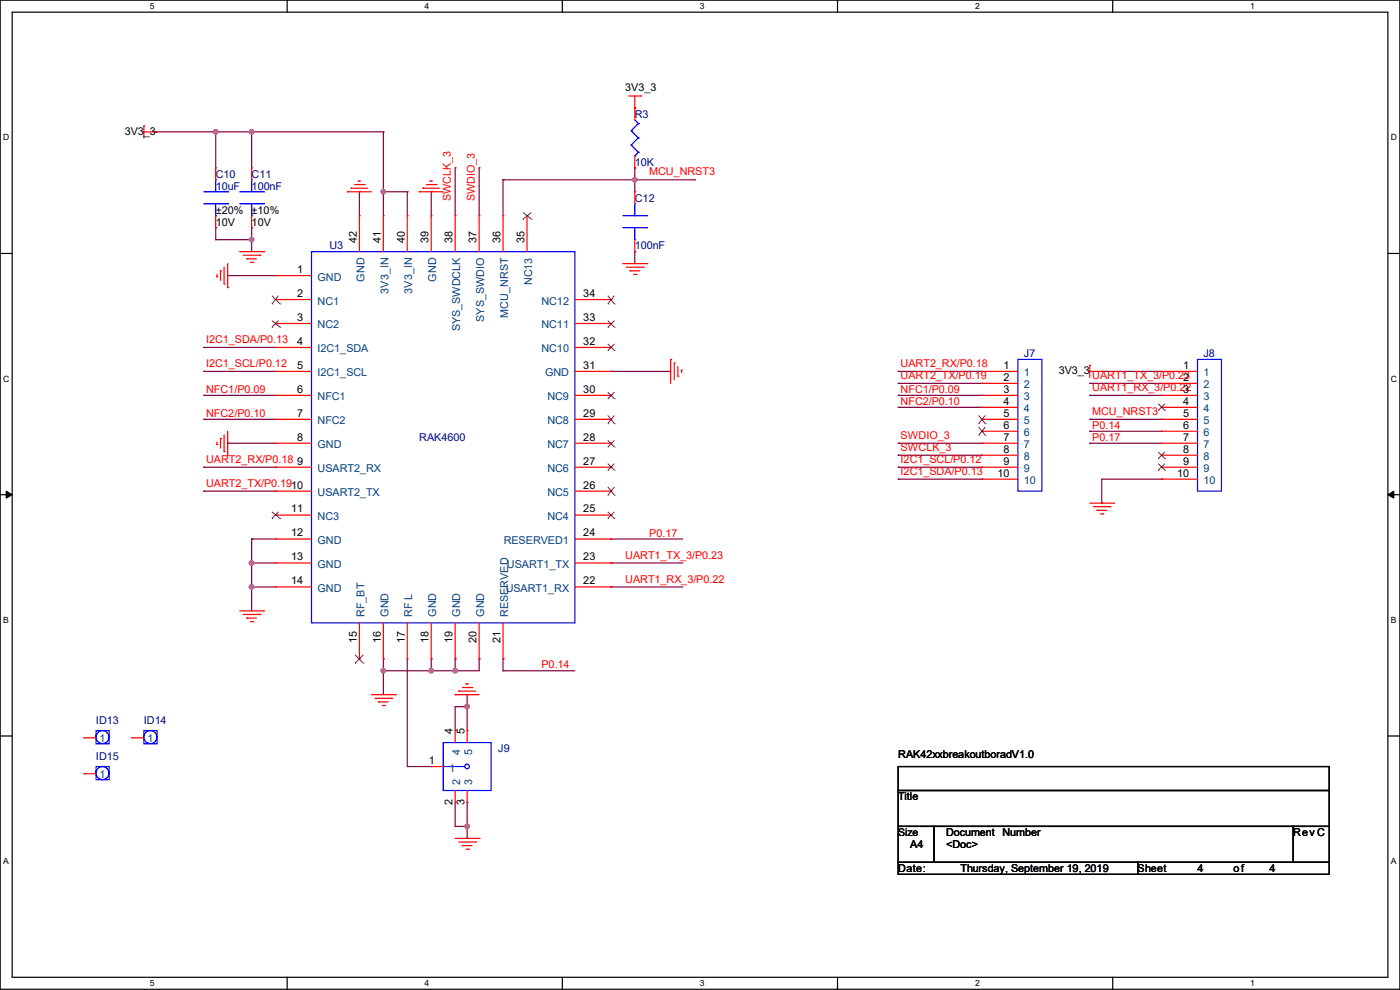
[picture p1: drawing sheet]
<svg xmlns="http://www.w3.org/2000/svg" width="297mm" height="210mm" viewBox="0 0 297 210" stroke-linecap="round" stroke-linejoin="round" font-family="sans-serif">
<path d="M0 0h297v209.8h-297zM2.6 2.6h291.8v204.7h-291.8z" fill="none" stroke="#000" stroke-width=".25"/>
<g fill="#fff">
<path d="M31.7 .3h1v2h-1z"/>
<path d="M31.7 207.6h1v1.9h-1z"/>
</g>
<path d="M60.9 0v2.6M60.9 207.3v2.5" fill="none" stroke="#000" stroke-width=".25"/>
<g fill="#fff">
<path d="M90.1 .3h1v2h-1z"/>
<path d="M90.1 207.6h1v1.9h-1z"/>
</g>
<path d="M119.3 0v2.6M119.3 207.3v2.5" fill="none" stroke="#000" stroke-width=".25"/>
<g fill="#fff">
<path d="M148.5 .3h.9v2h-.9z"/>
<path d="M148.5 207.6h.9v1.9h-.9z"/>
</g>
<path d="M177.7 0v2.6M177.7 207.3v2.5" fill="none" stroke="#000" stroke-width=".25"/>
<g fill="#fff">
<path d="M206.8 .3h1v2h-1z"/>
<path d="M206.8 207.6h1v1.9h-1z"/>
</g>
<path d="M236.1 0v2.6M236.1 207.3v2.5" fill="none" stroke="#000" stroke-width=".25"/>
<g fill="#fff">
<path d="M265.2 .3h1v2h-1z"/>
<path d="M265.2 207.6h1v1.9h-1z"/>
<path d="M.7 28.2h1.2v1.9h-1.2z"/>
<path d="M295.1 28.2h1.2v1.9h-1.2z"/>
<path d="M.7 79.3h1.2v2h-1.2z"/>
<path d="M295.1 79.3h1.2v2h-1.2z"/>
</g>
<path d="M0 53.8h2.6M294.4 53.8h2.6" fill="none" stroke="#000" stroke-width=".25"/>
<g fill="#fff">
<path d="M.7 130.5h1.2v2h-1.2z"/>
<path d="M295.1 130.5h1.1v2h-1.1z"/>
</g>
<path d="M0 104.9h2.6M294.4 104.9h2.6" fill="none" stroke="#000" stroke-width=".25"/>
<path d="M1.3 104.2l1.3 .7-1.3 .8zM294.4 104.9l1.3-.7v1.5z" fill="#000" stroke="#000" stroke-width=".21"/>
<g fill="#fff">
<path d="M.7 181.7h1.2v2h-1.2z"/>
<path d="M295.1 181.7h1.1v2h-1.1z"/>
</g>
<path d="M0 156.1h2.6M294.4 156.1h2.6M190.5 162.6h91.5v5.1h-91.5zM190.5 167.7h91.5v7.6h-91.5zM190.5 175.3h7.7v7.6h-7.7zM198.2 175.3h76.2v7.6h-76.2zM274.4 175.3h7.6v7.6h-7.6zM190.5 182.9h50.8v2.6h-50.8zM241.3 182.9h40.7v2.6h-40.7z" fill="none" stroke="#000" stroke-width=".25"/>
<g fill="none" stroke="#800040" stroke-width=".25">
<path d="M33.1 28h.1M33.1 28h48.2M45.8 28h.1M45.8 28v7.6M53.4 28h.1M53.4 28v7.6M81.3 28h.1M81.3 28v17.8M96.6 35.6h.1M96.6 35.6v10.2M101.6 35.6h.1M101.6 35.6v10.2"/>
<path d="M106.7 38.1h.1M106.7 38.1h40.7M106.7 38.1v7.7M134.7 35.6h.1M134.7 38.1h.1M134.7 35.6v5.1M147.4 38.1h.1M45.8 48.3h.1M45.8 50.8h.1M45.8 48.3v2.5M45.8 50.8h7.6M48.3 58.5h.1"/>
<path d="M48.3 58.5h10.2M53.4 48.3h.1M53.4 50.8h.1M53.4 48.3v5.1M76.2 40.7h.1M76.2 40.7v5.1M81.3 40.7h.1M81.3 40.7h5.1M86.4 40.7h.1M86.4 40.7v5.1M91.5 40.7h.1M91.5 40.7v5.1"/>
<path d="M134.7 53.4h.1M134.7 53.4v2.5M43.2 73.7h.1M43.2 78.8h.1M43.2 73.7h15.3M43.2 78.8h15.3M129.6 78.8h.1M129.6 78.8h12.7M190.5 78.8h.1M190.5 78.8h17.8M233.7 78.8h.1M233.7 78.8h12.7"/>
<path d="M43.2 88.9h.1M43.2 83.9h.1M43.2 99.1h.1M43.2 88.9h15.3M43.2 83.9h15.3M43.2 99.1h15.3M48.3 94h.1M48.3 94h10.2M190.5 81.3h.1M190.5 83.9h.1M190.5 86.4h.1M190.5 94h.1"/>
<path d="M190.5 96.6h.1M190.5 99.1h.1M190.5 83.9h17.8M190.5 94h17.8M190.5 99.1h17.8M190.5 81.3h17.8M190.5 86.4h17.8M190.5 96.6h17.8M231.2 81.3h.1M231.2 83.9h.1M231.2 88.9h.1M231.2 91.5h.1"/>
<path d="M231.2 94h.1M231.2 88.9h15.2M231.2 83.9h15.2M231.2 94h15.2M231.2 81.3h15.2M231.2 91.5h15.2M43.2 104.2h.1M43.2 104.2h15.3M53.4 114.3h.1M53.4 119.4h.1M53.4 114.3v15.3M53.4 114.3h5.1"/>
<path d="M53.4 119.4h5.1M129.6 119.4h.1M129.6 114.3h.1M129.6 114.3h15.2M129.6 119.4h15.2M190.5 101.6h.1M190.5 101.6h17.8M233.7 106.7h.1M246.4 101.6h.1M246.4 101.6h-12.7v5.1M53.4 124.5h.1M53.4 124.5h5.1"/>
<path d="M81.3 139.7h.1M81.3 139.7v7.7M86.4 139.7v22.9M91.5 139.7h.1M91.5 139.7v2.6M96.6 139.7h.1M96.6 139.7v2.6M101.6 139.7h.1M101.6 139.7v2.6h-20.3M106.7 139.7h.1M106.7 139.7v2.6M129.6 124.5h.1"/>
<path d="M129.6 124.5h15.2M81.3 142.3h.1M91.5 142.3h.1M96.6 142.3h.1M96.6 149.9h.1M96.6 149.9v5.1M96.6 149.9h2.5M99.1 149.9h.1M99.1 147.4h.1M99.1 147.4v7.6M106.7 142.3h.1M106.7 142.3h15.3"/>
<path d="M86.4 162.6h.1M86.4 162.6h5.1M91.5 162.6h.1M96.6 175.3h.1M96.6 170.2v5.1M96.6 175.3h2.5M99.1 175.3h.1M99.1 177.8h.1M99.1 170.2v7.6"/>
</g>
<g fill="#f0f" stroke="#f0f" stroke-width=".25">
<circle cx="45.7" cy="28" r=".49"/>
<circle cx="53.4" cy="28" r=".49"/>
<circle cx="134.6" cy="38.1" r=".49"/>
<circle cx="53.4" cy="119.4" r=".49"/>
<circle cx="53.4" cy="124.5" r=".49"/>
<circle cx="81.3" cy="142.3" r=".49"/>
<circle cx="91.5" cy="142.3" r=".49"/>
<circle cx="96.5" cy="142.3" r=".49"/>
<circle cx="81.3" cy="40.7" r=".49"/>
<circle cx="53.4" cy="50.8" r=".49"/>
<circle cx="99.1" cy="175.3" r=".49"/>
<circle cx="99.1" cy="149.9" r=".49"/>
</g>
<g fill="none" stroke="#f00" stroke-width=".25">
<path d="M30.5 26.7h.1M30.5 28h2.6M30.5 26.7v2.6M33.1 28h.1M45.8 35.6h.1M45.8 35.6v2.5M53.4 35.6h.1M53.4 35.6v2.5M74.5 39.9h.1M74.5 39.9h3.5M75.2 39.2h2.1M76 38.4h.1"/>
<path d="M76 38.4h.5M77.3 39.2h.1M89.7 39.9h.1M89.7 39.9h3.6M90.5 39.2h2M91.2 38.4h.1M91.2 38.4h.5M92.5 39.2h.1M133.4 20.4h2.5M134.7 22.9h.1M134.7 35.6h.1M134.7 20.4v5"/>
<path d="M134.7 33.1v2.5M135.9 20.4h.1M45.8 48.3h.1M45.8 45.8v2.5M46 58.7h.1M46 58.2v.5M46.8 57.4h.1M46.8 57.4v2.1M47.5 56.7v3.5M48.3 55.9v5.1M50.8 53.4h5.1M51.6 54.1h3.6"/>
<path d="M52.4 54.9h.1M52.4 54.9h2M53.1 55.7h.5M53.4 48.3h.1M53.4 45.8v2.5M53.6 55.7h.1M55.2 54.1h.1M55.9 53.4h.1M58.5 58.5h.1M58.5 58.5h7.6M73.7 40.7h.1M73.7 40.7h5.1"/>
<path d="M76.2 45.8h.1M76.2 45.8v7.6M81.3 45.8h.1M81.3 45.8v7.6M86.4 45.8h.1M86.4 45.8v7.6M88.9 40.7h.1M88.9 40.7h5.1M91.5 45.8h.1M91.5 45.8v7.6M96.6 45.8h.1M96.6 45.8v7.6"/>
<path d="M101.6 45.8h.1M101.6 45.8v7.6M106.7 45.8h.1M106.7 45.8v7.6M111.8 45.8h.1M111.8 45.8v7.6M132.1 55.9h5.1M132.9 56.7h3.5M133.6 57.4h.1M133.6 57.4h2.1M134.4 58.2h.5M134.7 53.4h.1"/>
<path d="M134.7 40.7h.1M134.7 40.7v2.5M134.7 50.8v2.6M134.9 58.2h.1M136.4 56.7h.1M137.2 55.9h.1M47.5 60.2h.1M48.3 61h.1M58.5 63.5h.1M58.5 68.6h.1M58.5 73.7h.1M58.5 78.8h.1"/>
<path d="M58.5 78.8h7.6M58.5 63.5h7.6M58.5 68.6h7.6M58.5 73.7h7.6M122 78.8h7.6M122 63.5h7.6M122 68.6h7.6M122 73.7h7.6M129.6 63.5h.1M129.6 68.6h.1M129.6 73.7h.1M129.6 78.8h.1"/>
<path d="M142.3 76.2h.1M142.3 76.2v5.1M143 77h.1M143 77v3.6M143.8 79.8h.1M143.8 77.8v2M144.6 78.5h.1M144.6 78.5v.5M208.3 78.8h.1M208.3 78.8h7.6M231.2 77.5h.1M231.2 78.8h2.5"/>
<path d="M231.2 77.5v2.6M233.7 78.8h.1M246.4 78.8h.1M246.4 78.8h7.6M46 94.3h.1M46 93.8v.5M46.8 93h.1M46.8 93v2M47.5 95.8h.1M47.5 92.2v3.6M48.3 96.6h.1M48.3 91.5v5.1"/>
<path d="M58.5 83.9h.1M58.5 88.9h.1M58.5 94h.1M58.5 99.1h.1M58.5 83.9h7.6M58.5 88.9h7.6M58.5 94h7.6M58.5 99.1h7.6M122 83.9h7.6M122 88.9h7.6M122 94h7.6M122 99.1h7.6"/>
<path d="M129.6 83.9h.1M129.6 88.9h.1M129.6 94h.1M129.6 99.1h.1M208.3 81.3h.1M208.3 83.9h.1M208.3 86.4h.1M208.3 88.9h.1M208.3 91.5h.1M208.3 94h.1M208.3 96.6h.1M208.3 99.1h.1"/>
<path d="M208.3 81.3h7.6M208.3 83.9h7.6M208.3 86.4h7.6M208.3 88.9h7.6M208.3 91.5h7.6M208.3 94h7.6M208.3 96.6h7.6M208.3 99.1h7.6M246.4 81.3h.1M246.4 83.9h.1M246.4 86.4h.1M246.4 88.9h.1"/>
<path d="M246.4 91.5h.1M246.4 94h.1M246.4 96.6h.1M246.4 99.1h.1M246.4 81.3h7.6M246.4 83.9h7.6M246.4 86.4h7.6M246.4 88.9h7.6M246.4 91.5h7.6M246.4 94h7.6M246.4 96.6h7.6M246.4 99.1h7.6"/>
<path d="M58.5 104.2h.1M58.5 109.3h.1M58.5 114.3h.1M58.5 119.4h.1M58.5 104.2h7.6M58.5 109.3h7.6M58.5 114.3h7.6M58.5 119.4h7.6M122 104.2h7.6M122 109.3h7.6M122 114.3h7.6M122 119.4h7.6"/>
<path d="M129.6 104.2h.1M129.6 109.3h.1M129.6 114.3h.1M129.6 119.4h.1M208.3 101.6h.1M208.3 101.6h7.6M231.2 106.7h5.1M231.9 107.5h3.6M232.7 108.2h.1M232.7 108.2h2M233.5 109h.5M234 109h.1"/>
<path d="M235.5 107.5h.1M236.3 106.7h.1M246.4 101.6h.1M246.4 101.6h7.6M50.8 129.6h5.1M51.6 130.3h3.6M52.4 131.1h.1M52.4 131.1h2M53.1 131.9h.5M53.6 131.9h.1M55.2 130.3h.1M55.9 129.6h.1"/>
<path d="M58.5 124.5h.1M58.5 124.5h7.6M76.2 139.7h.1M76.2 132.1v7.6M81.3 139.7h.1M81.3 132.1v7.6M86.4 139.7h.1M86.4 132.1v7.6M91.5 139.7h.1M91.5 132.1v7.6M96.6 139.7h.1M96.6 132.1v7.6"/>
<path d="M101.6 139.7h.1M101.6 132.1v7.6M106.7 139.7h.1M106.7 132.1v7.6M122 124.5h7.6M129.6 124.5h.1M17.8 156.5h.1M17.8 156.5h2.6M28 156.5h.1M28 156.5h2.5M78.8 147.4h5.1M79.5 148.1h3.6"/>
<path d="M80.3 148.9h.1M80.3 148.9h2M81.1 149.6h.5M81.6 149.6h.1M83.1 148.1h.1M83.9 147.4h.1M96.6 147.4h.1M96.6 155h.1M96.6 147.4h5M96.6 155v2.5M97.3 146.6h.1M97.3 146.6h3.6"/>
<path d="M98.1 145.8h2M98.8 145.1h.1M98.8 145.1h.6M99.1 155h.1M99.1 155v2.5M100.1 145.8h.1M17.8 164.1h.1M17.8 164.1h2.6M91.5 162.6h.1M91.5 162.6h2.5M96.6 170.2h.1M96.6 177.8h5"/>
<path d="M96.6 167.7v2.5M97.3 178.6h3.6M98.1 179.4h.1M98.1 179.4h2M99.1 170.2h.1M99.1 167.7v2.5M100.9 178.6h.1M101.6 177.8h.1M98.8 180.1h.6M99.4 180.1h.1"/>
</g>
<g fill="none" stroke="#00f" stroke-width=".25">
<path d="M45.8 38.1h.1M45.8 38.1v2.6M53.4 38.1h.1M53.4 38.1v2.6M133.9 27.7h.1M133.9 30.8h.1M133.9 27.7l1.5 1.6M133.9 30.8l1.5 1.5M134.7 33.1h.1M134.7 25.4l.7 .8M135.4 26.2h.1M135.4 29.3h.1"/>
<path d="M135.4 32.3h.1M135.4 26.2l-1.5 1.5M135.4 29.3l-1.5 1.5M135.4 32.3l-.7 .8M43.2 43.2h5.1M43.2 40.7h5.1M45.8 45.8h.1M45.8 43.2v2.6M48.3 43.2h.1M48.3 40.7h.1M50.8 43.2h5.1M50.8 40.7h5.1"/>
<path d="M53.4 45.8h.1M53.4 43.2v2.6M55.9 43.2h.1M55.9 40.7h.1M66.1 53.4h55.9v78.7h-55.9zM132.1 48.3h5.1M132.1 45.8h5.1M134.7 43.2h.1M134.7 50.8h.1M134.7 43.2v2.6M134.7 48.3v2.5M137.2 48.3h.1"/>
<path d="M137.2 45.8h.1M215.9 76.2h5.1v28h-5.1zM254 76.2h5.1v28h-5.1zM20.4 155h2.8v2.8h-2.8zM30.5 155h2.8v2.8h-2.8zM94 157.5h10.2v10.2h-10.2zM20.4 162.6h2.8v2.8h-2.8zM94 162.6h.1M94 162.6h4.6"/>
<circle cx="21.7" cy="156.4" r="1.38"/>
<circle cx="31.9" cy="156.4" r="1.38"/>
<circle cx="21.7" cy="164" r="1.38"/>
<circle cx="99.1" cy="162.6" r=".49"/>
</g>
<g fill="none" stroke="#804000" stroke-width=".21">
<path d="M110.9 46.5h.1M110.9 45.1l1.8 1.4M112.7 46.5h.1M112.7 45.1l-1.8 1.4M57.7 64.5h.1M57.7 69.4h.1M57.7 62.7l1.7 1.8M57.7 68l1.7 1.4M59.1 62.7l-1.4 1.8M59.1 68l-1.4 1.4M59.4 64.5h.1M59.4 69.4h.1"/>
<path d="M128.9 64.5h.1M128.9 69.4h.1M128.9 74.4h.1M128.9 62.7l1.5 1.8M128.9 68l1.5 1.4M128.9 72.9l1.5 1.5M130.4 64.5h.1M130.4 69.4h.1M130.4 74.4h.1M130.4 62.7l-1.5 1.8M130.4 68l-1.5 1.4M130.4 72.9l-1.5 1.5"/>
<path d="M128.9 84.6h.1M128.9 89.9h.1M128.9 94.8h.1M128.9 99.8h.1M128.9 83.2l1.5 1.4M128.9 88.1l1.5 1.8M128.9 93.4l1.5 1.4M128.9 98.3l1.5 1.5M130.4 84.6h.1M130.4 89.9h.1M130.4 94.8h.1M130.4 99.8h.1"/>
<path d="M130.4 83.2l-1.5 1.4M130.4 88.1l-1.5 1.8M130.4 93.4l-1.5 1.4M130.4 98.3l-1.5 1.5M207.6 89.9h.1M207.6 92.3h.1M207.6 88.1l1.4 1.8M207.6 90.6l1.4 1.7M209 89.9h.1M209 92.3h.1M209 88.1l-1.4 1.8M209 90.6l-1.4 1.7"/>
<path d="M245.7 87.1h.1M245.7 97.3h.1M245.7 99.8h.1M245.7 85.6l1.4 1.5M245.7 95.9l1.4 1.4M245.7 98.3l1.4 1.5M247.1 87.1h.1M247.1 97.3h.1M247.1 99.8h.1M247.1 85.6l-1.4 1.5M247.1 95.9l-1.4 1.4M247.1 98.3l-1.4 1.5"/>
<path d="M57.7 110h.1M57.7 108.6l1.7 1.4M59.1 108.6l-1.4 1.4M59.4 110h.1M128.9 105h.1M128.9 110h.1M128.9 103.3l1.5 1.7M128.9 108.6l1.5 1.4M130.4 105h.1M130.4 110h.1M130.4 103.3l-1.5 1.7M130.4 108.6l-1.5 1.4"/>
<path d="M75.3 138.9l1.8 1.8M77.1 138.9l-1.8 1.8M75.3 140.7h.1M77.1 140.7h.1"/>
</g>
<g font-size="2.3">
<text x="132.6" y="19.4">3V3_3</text>
<text x="26.5" y="28.5">3V3_3</text>
<text x="45.8" y="45.3">±20%</text>
<text x="45.8" y="47.8">10V</text>
<text x="53.4" y="45.3">±10%</text>
<text x="53.4" y="47.8">10V</text>
<text x="75.7" y="51.6" transform="rotate(-90 75.7 51.6)">42</text>
<text x="80.8" y="51.6" transform="rotate(-90 80.8 51.6)">41</text>
<text x="85.9" y="51.6" transform="rotate(-90 85.9 51.6)">40</text>
<text x="90.9" y="51.6" transform="rotate(-90 90.9 51.6)">39</text>
<text x="96" y="51.6" transform="rotate(-90 96 51.6)">38</text>
<text x="101.1" y="51.6" transform="rotate(-90 101.1 51.6)">37</text>
<text x="106.2" y="51.6" transform="rotate(-90 106.2 51.6)">36</text>
<text x="111.3" y="51.6" transform="rotate(-90 111.3 51.6)">35</text>
<text x="63" y="57.9">1</text>
<text x="63" y="63">2</text>
<text x="123.7" y="63">34</text>
<text x="63" y="68.1">3</text>
<text x="123.7" y="68.1">33</text>
<text x="63" y="73.2">4</text>
<text x="123.7" y="73.2">32</text>
<text x="63" y="78.2">5</text>
<text x="63" y="83.3">6</text>
<text x="123.7" y="78.2">31</text>
<text x="123.7" y="83.3">30</text>
<text x="212.9" y="78.2">1</text>
<text x="212.9" y="80.8">2</text>
<text x="212.9" y="83.3">3</text>
<text x="224.6" y="79.3">3V3_3</text>
<text x="251" y="78.2">1</text>
<text x="251" y="80.8">2</text>
<text x="251" y="83.3">3</text>
<text x="63" y="88.4">7</text>
<text x="123.7" y="88.4">29</text>
<text x="212.9" y="85.9">4</text>
<text x="212.9" y="88.4">5</text>
<text x="251" y="85.9">4</text>
<text x="251" y="88.4">5</text>
<text x="63" y="93.5">8</text>
<text x="123.7" y="93.5">28</text>
<text x="212.9" y="90.9">6</text>
<text x="212.9" y="93.5">7</text>
<text x="251" y="90.9">6</text>
<text x="251" y="93.5">7</text>
<text x="63" y="98.6">9</text>
<text x="123.7" y="98.6">27</text>
<text x="211.6" y="101.1">10</text>
<text x="212.9" y="96">8</text>
<text x="212.9" y="98.6">9</text>
<text x="249.7" y="101.1">10</text>
<text x="251" y="96">8</text>
<text x="251" y="98.6">9</text>
<text x="123.7" y="103.6">26</text>
<text x="61.8" y="108.7">11</text>
<text x="61.8" y="113.8">12</text>
<text x="123.7" y="108.7">25</text>
<text x="123.7" y="113.8">24</text>
<text x="61.8" y="118.9">13</text>
<text x="123.7" y="118.9">23</text>
<text x="61.8" y="124">14</text>
<text x="123.7" y="124">22</text>
<text x="75.7" y="136.4" transform="rotate(-90 75.7 136.4)">15</text>
<text x="80.8" y="136.4" transform="rotate(-90 80.8 136.4)">16</text>
<text x="85.9" y="136.4" transform="rotate(-90 85.9 136.4)">17</text>
<text x="90.9" y="136.4" transform="rotate(-90 90.9 136.4)">18</text>
<text x="96" y="136.4" transform="rotate(-90 96 136.4)">19</text>
<text x="101.1" y="136.4" transform="rotate(-90 101.1 136.4)">20</text>
<text x="106.2" y="136.4" transform="rotate(-90 106.2 136.4)">21</text>
<text x="96" y="155.7" transform="rotate(-90 96 155.7)">4</text>
<text x="98.6" y="155.7" transform="rotate(-90 98.6 155.7)">5</text>
<text x="190.6" y="160.9">RAK42xxbreakoutboradV1.0</text>
<text x="91" y="162.1">1</text>
<text x="96" y="170.7" transform="rotate(-90 96 170.7)">2</text>
<text x="98.6" y="170.7" transform="rotate(-90 98.6 170.7)">3</text>
<text x="190.5" y="169.8">Title</text>
<text x="193.1" y="179.9">A4</text>
<text x="200.7" y="177.4">Document</text>
<text x="200.7" y="179.9">&lt;Doc&gt;</text>
<text x="212.7" y="177.4">Number</text>
<text x="274.4" y="177.4">Rev C</text>
<text x="190.5" y="185">Date:</text>
<text x="203.8" y="185">Thursday, September 19, 2019</text>
<text x="241.3" y="185">Sheet</text>
<text x="254.1" y="185">4</text>
<text x="261.7" y="185">of</text>
<text x="269.3" y="185">4</text>
</g>
<g font-size="2.3" fill="#000080">
<text x="134.7" y="25">R3</text>
<text x="134.7" y="35.1">10K</text>
<text x="45.8" y="37.7">C10</text>
<text x="45.8" y="40.2">10uF</text>
<text x="53.4" y="37.7">C11</text>
<text x="53.4" y="40.2">100nF</text>
<text x="134.7" y="42.8">C12</text>
<text x="69.9" y="52.9">U3</text>
<text x="134.7" y="52.9">100nF</text>
<text x="217.2" y="75.8">J7</text>
<text x="255.3" y="75.8">J8</text>
<text x="88.9" y="93.6">RAK4600</text>
<text x="20.4" y="153.5">ID13</text>
<text x="30.5" y="153.5">ID14</text>
<text x="20.4" y="161.1">ID15</text>
<text x="105.7" y="159.6">J9</text>
</g>
<g font-size="2.3" fill="#f00">
<text x="137.7" y="37.2">MCU_NRST3</text>
<text x="95.6" y="42.7" transform="rotate(-90 95.6 42.7)">SWCLK_3</text>
<text x="100.7" y="42.7" transform="rotate(-90 100.7 42.7)">SWDIO_3</text>
<text x="43.7" y="72.8">I2C1_SDA/P0.13</text>
<text x="43.7" y="77.9">I2C1_SCL/P0.12</text>
<text x="191.1" y="77.9">UART2_RX/P0.18</text>
<text x="43.7" y="83.4">NFC1/P0.09</text>
<text x="191.1" y="80.4">UART2_TX/P0.19</text>
<text x="191.1" y="83.4">NFC1/P0.09</text>
<text x="231.7" y="80.4">UART1_TX_3/P0.23</text>
<text x="231.7" y="82.9">UART1_RX_3/P0.22</text>
<text x="43.7" y="88.4">NFC2/P0.10</text>
<text x="191.1" y="85.9">NFC2/P0.10</text>
<text x="231.7" y="88">MCU_NRST3</text>
<text x="191.1" y="93.1">SWDIO_3</text>
<text x="191.1" y="95.6">SWCLK_3</text>
<text x="231.7" y="91">P0.14</text>
<text x="231.7" y="93.5">P0.17</text>
<text x="43.7" y="98.2">UART2_RX/P0.18</text>
<text x="191.1" y="98.2">I2C1_SCL/P0.12</text>
<text x="191.1" y="100.7">I2C1_SDA/P0.13</text>
<text x="43.7" y="103.3">UART2_TX/P0.1910</text>
<text x="137.7" y="113.8">P0.17</text>
<text x="132.6" y="118.5">UART1_TX_3/P0.23</text>
<text x="132.6" y="123.6">UART1_RX_3/P0.22</text>
<text x="114.9" y="141.8">P0.14</text>
</g>
<g font-size="2.3" fill="#004080">
<text x="67.4" y="59.5">GND</text>
<text x="77.3" y="59.7" transform="rotate(-90 77.3 59.7)">GND</text>
<text x="92.5" y="59.7" transform="rotate(-90 92.5 59.7)">GND</text>
<text x="67.4" y="64.6">NC1</text>
<text x="82.4" y="62.3" transform="rotate(-90 82.4 62.3)">3V3_IN</text>
<text x="87.5" y="62.3" transform="rotate(-90 87.5 62.3)">3V3_IN</text>
<text x="112.9" y="60.5" transform="rotate(-90 112.9 60.5)">NC13</text>
<text x="114.9" y="64.6">NC12</text>
<text x="67.4" y="69.7">NC2</text>
<text x="97.6" y="70.3" transform="rotate(-90 97.6 70.3)">SYS_SWDCLK</text>
<text x="102.7" y="68.2" transform="rotate(-90 102.7 68.2)">SYS_SWDIO</text>
<text x="107.8" y="67.4" transform="rotate(-90 107.8 67.4)">MCU_NRST</text>
<text x="114.9" y="69.7">NC11</text>
<text x="67.4" y="74.8">I2C1_SDA</text>
<text x="114.9" y="74.8">NC10</text>
<text x="67.4" y="79.8">I2C1_SCL</text>
<text x="115.6" y="79.8">GND</text>
<text x="217.2" y="79.8">1</text>
<text x="217.2" y="82.4">2</text>
<text x="255.3" y="79.8">1</text>
<text x="255.3" y="82.4">2</text>
<text x="67.4" y="84.9">NFC1</text>
<text x="116.1" y="84.9">NC9</text>
<text x="217.2" y="84.9">3</text>
<text x="217.2" y="87.5">4</text>
<text x="255.3" y="84.9">3</text>
<text x="255.3" y="87.5">4</text>
<text x="67.4" y="90">NFC2</text>
<text x="67.4" y="95.1">GND</text>
<text x="116.1" y="90">NC8</text>
<text x="116.1" y="95.1">NC7</text>
<text x="217.2" y="90">5</text>
<text x="217.2" y="92.5">6</text>
<text x="217.2" y="95.1">7</text>
<text x="255.3" y="90">5</text>
<text x="255.3" y="92.5">6</text>
<text x="255.3" y="95.1">7</text>
<text x="67.4" y="100.2">USART2_RX</text>
<text x="116.1" y="100.2">NC6</text>
<text x="217.2" y="97.6">8</text>
<text x="217.2" y="100.2">9</text>
<text x="255.3" y="97.6">8</text>
<text x="255.3" y="100.2">9</text>
<text x="67.4" y="105.2">USART2_TX</text>
<text x="116.1" y="105.2">NC5</text>
<text x="217.2" y="102.7">10</text>
<text x="255.3" y="102.7">10</text>
<text x="67.4" y="110.3">NC3</text>
<text x="116.1" y="110.3">NC4</text>
<text x="67.4" y="115.4">GND</text>
<text x="106.9" y="115.4">RESERVED1</text>
<text x="67.4" y="120.5">GND</text>
<text x="67.4" y="125.6">GND</text>
<text x="107.3" y="125.6">USART1_RX</text>
<text x="107.5" y="120.5">USART1_TX</text>
<text x="77.3" y="130.9" transform="rotate(-90 77.3 130.9)">RF_BT</text>
<text x="82.4" y="130.9" transform="rotate(-90 82.4 130.9)">GND</text>
<text x="87.5" y="130.9" transform="rotate(-90 87.5 130.9)">RF L</text>
<text x="92.5" y="130.9" transform="rotate(-90 92.5 130.9)">GND</text>
<text x="97.6" y="130.9" transform="rotate(-90 97.6 130.9)">GND</text>
<text x="102.7" y="130.9" transform="rotate(-90 102.7 130.9)">GND</text>
<text x="107.8" y="130.9" transform="rotate(-90 107.8 130.9)">RESERVED</text>
<text x="21.1" y="157.3">1</text>
<text x="31.3" y="157.3">1</text>
<text x="97.6" y="160.1" transform="rotate(-90 97.6 160.1)">4</text>
<text x="100.2" y="160.1" transform="rotate(-90 100.2 160.1)">5</text>
<text x="21.1" y="164.9">1</text>
<text x="95.3" y="163.7">1</text>
<text x="97.6" y="166.4" transform="rotate(-90 97.6 166.4)">2</text>
<text x="100.2" y="166.4" transform="rotate(-90 100.2 166.4)">3</text>
</g>
<text font-size="2.2" x="190.5" y="177.3">Size</text>
<g font-size="1.8">
<text x="31.8" y="1.9">5</text>
<text x="90.1" y="1.9">4</text>
<text x="148.5" y="1.9">3</text>
<text x="206.8" y="1.9">2</text>
<text x="265.2" y="1.9">1</text>
<text x=".7" y="29.8">D</text>
<text x="295.1" y="29.8">D</text>
<text x=".7" y="80.9">C</text>
<text x="295.1" y="80.9">C</text>
<text x=".7" y="132.1">B</text>
<text x="295.1" y="132.1">B</text>
<text x=".7" y="183.3">A</text>
<text x="295.1" y="183.3">A</text>
<text x="31.8" y="209.2">5</text>
<text x="90.1" y="209.2">4</text>
<text x="148.5" y="209.2">3</text>
<text x="206.8" y="209.2">2</text>
<text x="265.2" y="209.2">1</text>
</g>
</svg>
